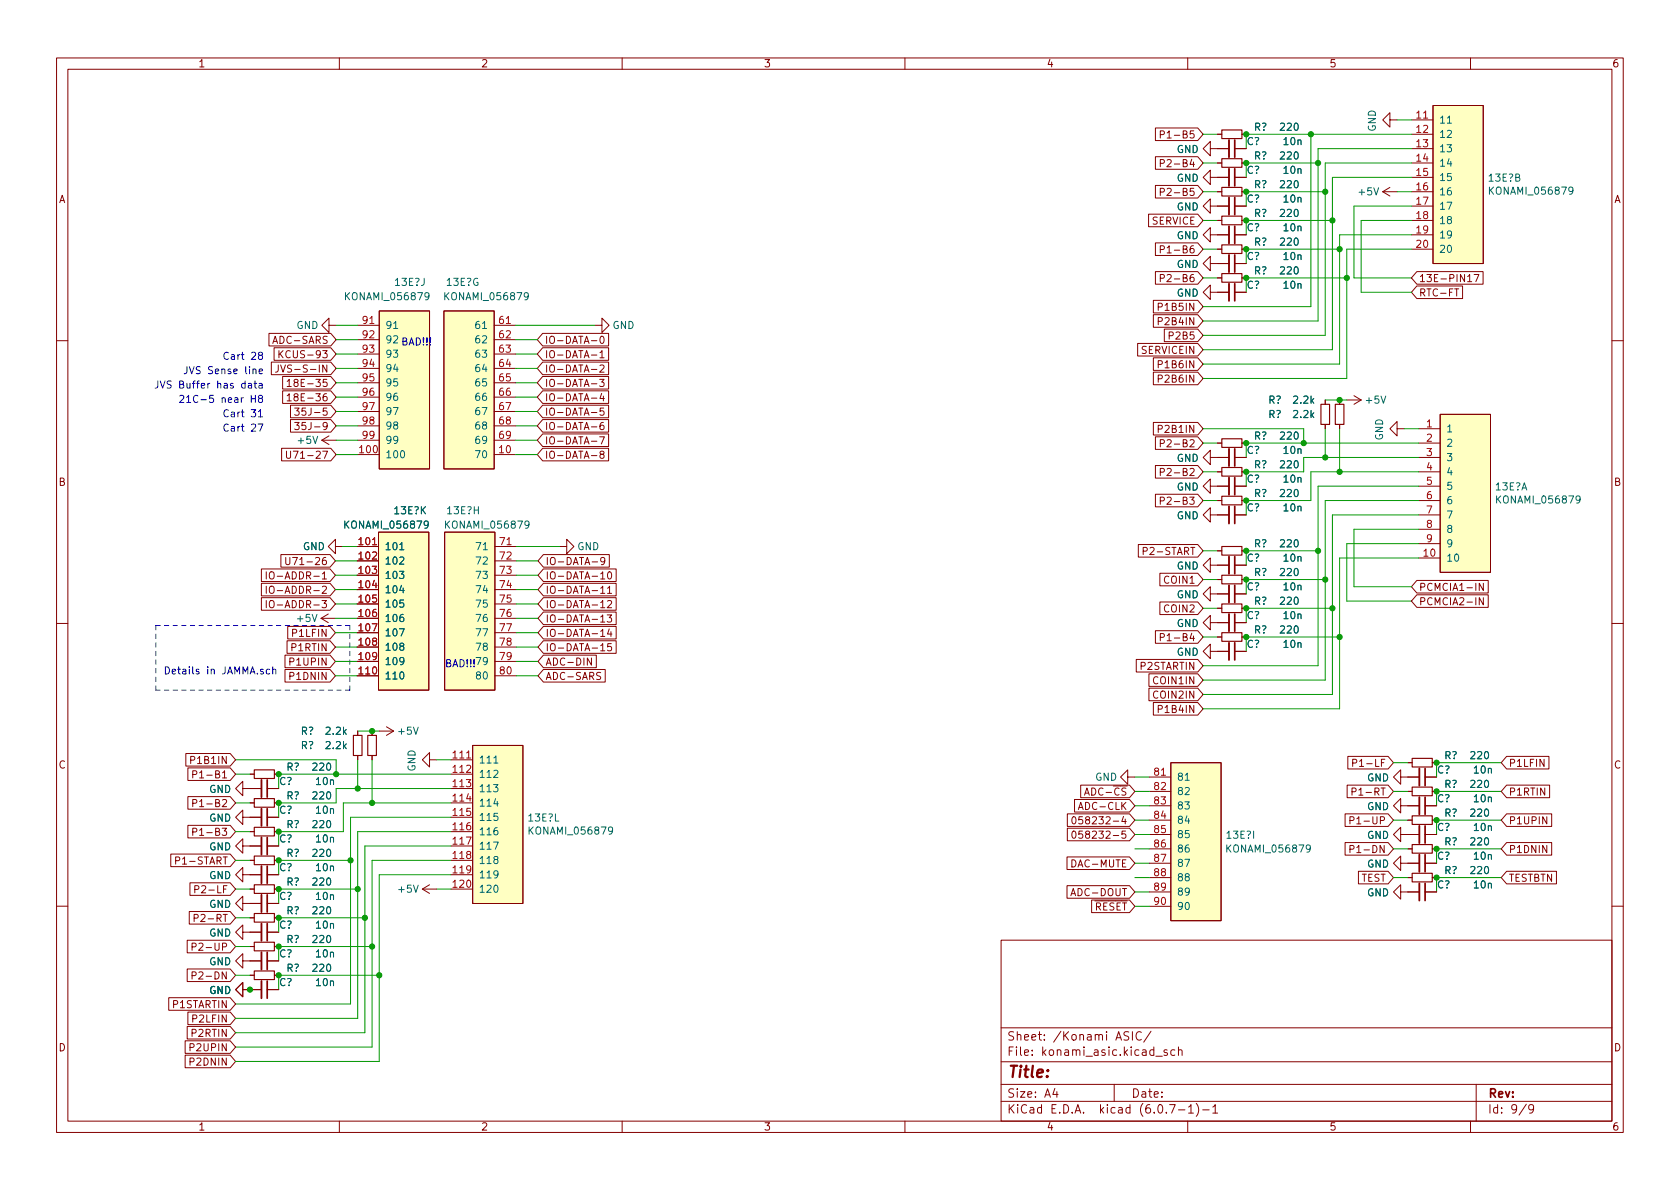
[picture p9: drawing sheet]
<svg xmlns="http://www.w3.org/2000/svg" width="297mm" height="210mm" viewBox="0 0 297 210" stroke-linecap="round" stroke-linejoin="round" font-family="sans-serif">
<g fill="none" stroke="#840000" stroke-width=".18">
<path d="M10 10.2h277v190.1h-277zM12 12.2h273v186.1h-273zM60 10.2v2M110 10.2v2M160 10.2v2M210 10.2v2M253.4 18.7h8.9v27.9h-8.9zM260 10.2v2M203.1 37.9h8.7l.9 1.1-.9 1.1h-8.7zM204.3 22.6h7.5l.9 1.1-.9 1.2h-7.5zM204.3 27.7h7.5l.9 1.1-.9 1.1h-7.5zM204.3 32.8h7.5l.9 1.1-.9 1.1h-7.5z"/>
<path d="M205.1 23.8l.7-.1 .1-.1-.1-.3-.7-.2v1.3M205.1 28.9l.7-.1 .1-.2-.1-.3-.7-.1v1.3M205.1 34l.7-.1 .1-.2-.1-.3-.7-.1v1.3M214 31.4v-1.3l-1.3 1.3 1.3 1.2v-1.2h3.3M214 26.3v-1.3l-1.3 1.3 1.3 1.3v-1.3h3.3M214 36.4v-1.2l-1.3 1.2 1.3 1.3v-1.3h3.3M215.3 39h.7M215.3 33.9h.7M215.3 28.8h.7M215.3 23.7h.7M218.3 36.4h2M218.3 31.4h2"/>
<path d="M218.3 26.3h2M219.6 39h.7M219.6 33.9h.7M219.6 28.8h.7M219.6 23.7h.7M244.5 33.9h2.5M244.5 33.9l1.2 .8M245.7 21.2v-1.3l-1.2 1.3 1.2 1.3v-1.3h1.3M245.7 33.1l-1.2 .8M249.6 39h3.8M249.6 33.9h3.8M249.6 36.4h3.8"/>
<path d="M249.6 28.8h3.8M249.6 31.4h3.8M249.6 23.7h3.8M249.6 26.3h3.8M249.6 21.2h3.8M47.6 59h10.9l.9 1.1-.9 1.1h-10.9zM58.2 57.5v-1.2l-1.3 1.2 1.3 1.3v-1.3h1.2M63.2 57.5h3.9M67.1 55h8.8v27.9h-8.8zM78.5 55h8.9v27.9h-8.9zM87.4 57.5h3.8M95.9 59h11.7v2.2h-11.7l-.9-1.1z"/>
<path d="M105.2 57.5h1.2v-1.2l1.3 1.2-1.3 1.3v-1.3M106.2 59.6l.2-.1a.68 .68 0 0 1 .4 .6 .68 .68 0 0 1-.4 .6l-.2-.1-.1-.4zM203.9 53.1h7.9l.9 1.1-.9 1.1h-7.9zM203.9 55.7h7.9l.9 1.1-.9 1.1h-7.9zM204.3 43h7.5l.9 1.1-.9 1.1h-7.5zM204.3 48h7.5l.9 1.1-.9 1.2h-7.5zM204.8 54.3l.6-.1 .1-.2v-.3l-.7-.1v1.3M204.8 56.8h.6l.1-.2v-.3l-.7-.1v1.2M205.1 44.1h.7l.1-.2-.1-.3-.7-.1v1.2M205.1 49.2l.7-.1 .1-.1-.1-.3-.7-.2v1.3M205.9 58.2h5.9l.9 1.1-.9 1.1h-5.9zM214 51.7v-1.3l-1.3 1.3 1.3 1.3v-1.3h3.3"/>
<path d="M214 46.6v-1.3l-1.3 1.3 1.3 1.3v-1.3h3.3M214 41.5v-1.2l-1.3 1.2 1.3 1.3v-1.3h3.3M215.3 49.1h.7M215.3 44.1h.7M218.3 51.7h2M218.3 46.6h2M218.3 41.5h2M219.6 49.1h.7M219.6 44.1h.7M249.6 44.1h3.8M249.6 41.5h3.8M250.5 48h11.7v2.3h-11.7l-.9-1.2z"/>
<path d="M250.5 50.6h8.1v2.2h-8.1l-.9-1.1zM257.2 51.1h.7M259.5 49.8h.7M260.6 48.5h.9l-.6 1.3M10 60.2h2M48 64h10.5l.9 1.1-.9 1.2h-10.5zM48.2 60.7l.5-1.2 .4 1.2M48.5 61.5h10l.9 1.1-.9 1.1h-10zM49.2 64.5v.9a.41 .41 0 0 1-.5 .4M49.3 62v1.3M49.5 62.5l.5 .8M49.6 64.5l.4 1.3 .5-1.3"/>
<path d="M49.8 79.3h8.7l.9 1.1-.9 1.1h-8.7zM50 69.1h8.5l.9 1.1-.9 1.1h-8.5zM50 66.6h8.5l.9 1.1-.9 1.1h-8.5zM50 62l-.7 .7M50.7 79.8v1l.2 .3 .4-.1 .1-.2v-1M50.8 70l.3-.4v1.3M50.8 67.4l.3-.3v1.3M50.8 70.9h.7M50.8 68.4h.7M51.4 71.7h7.1l.9 1.1-.9 1.1h-7.1zM51.4 74.2h7.1l.9 1.1-.9 1.1h-7.1zM51.9 79.8h.8l-.5 1.3"/>
<path d="M52.1 72.2h.8l-.4 .4 .3 .2v.5l-.2 .1-.5-.1M52.1 74.7h.8l-.4 .5 .3 .1v.5l-.2 .2-.5-.2M52.2 70.2l-.2-.3v-.2l.2-.1 .4 .1 .1 .2-.1 .1-.5 .2-.1 .2v.4l.2 .1 .4-.1 .1-.2-.1-.3-.1-.1M52.2 67.6l-.2-.2v-.2l.2-.1h.4l.1 .2-.1 .2-.5 .2-.1 .2v.3l.2 .2 .4-.1 .1-.2-.1-.4-.1-.1M56.9 77.8h2.5M56.9 77.8l1.3 .8M58.2 77.1l-1.3 .7M63.2 77.8h3.9M63.2 60.1h3.9M63.2 62.6h3.9M63.2 65.1h3.9M63.2 67.7h3.9"/>
<path d="M63.2 70.2h3.9M63.2 72.8h3.9M63.2 75.3h3.9M87.4 77.8h3.8M87.4 60.1h3.8M87.4 62.6h3.8M87.4 65.1h3.8M87.4 67.7h3.8M87.4 70.2h3.8M87.4 72.8h3.8M87.4 75.3h3.8M95.9 66.6h11.7v2.2h-11.7l-.9-1.1z"/>
<path d="M95.9 64h11.7v2.3h-11.7l-.9-1.2zM95.9 61.5h11.7v2.2h-11.7l-.9-1.1zM95.9 71.7h11.7v2.2h-11.7l-.9-1.1zM95.9 74.2h11.7v2.2h-11.7l-.9-1.1zM95.9 76.7h11.7v2.3h-11.7l-.9-1.2zM95.9 69.1h11.7v2.2h-11.7l-.9-1.1zM95.9 79.3h11.7v2.2h-11.7l-.9-1.1zM104.6 62.8h.9M106 67.1h.8l-.4 .5 .3 .1v.5l-.1 .2-.6-.2M106 77.2h.9l-.6 1.3M106.1 64.7l.5-.2 .2 .4-.8 .9h.8M106.1 62.4l.3-.4v1.3"/>
<path d="M106.1 63.3h.7M106.4 69.6l-.3 .9h.8M106.7 74.7l-.4 .1a.86 .86 0 0 0 0 1.2l.4-.2 .1-.4-.2-.2h-.3l-.2 .2M106.7 70v.9M106.7 72.2h-.6v.6l.2-.2 .4 .1 .1 .2-.1 .4-.1 .1-.5-.1M201.1 60.7h10.7l.9 1.1-.9 1.2h-10.7zM203.9 74.7h7.9l.9 1.1-.9 1.1h-7.9zM203.9 63.3h7.9l.9 1.1-.9 1.1h-7.9zM203.9 65.8h7.9l.9 1.1-.9 1.1h-7.9zM204.3 77.2h7.5l.9 1.2-.9 1.1h-7.5zM204.8 75.9l.6-.1 .1-.2v-.3l-.7-.1v1.3M204.8 64.4h.6l.1-.2v-.3l-.7-.1v1.2"/>
<path d="M204.8 67l.6-.1 .1-.2v-.3l-.7-.1v1.3M205.1 78.4h.7l.1-.2-.1-.3-.7-.2v1.3M215.3 78.4h.7M219.6 78.4h.7M234.3 70.7v.8M234.3 75.1v.7M236.9 70.7v.8M236.9 75.1v.7M238.1 70.7h2.6M239.4 70l1.3 .7M240.7 70.7l-1.3 .8M247 75.8v-1.3l-1.3 1.3 1.3 1.3v-1.3h1.3"/>
<path d="M250.8 78.4h3.8M250.8 75.8h3.8M254.6 73.3h8.9v27.9h-8.9zM285 60.2h2M49.7 98.1h8.7l.9 1.1-.9 1.1h-8.7zM50.5 98.6v1l.3 .2h.3l.1-.2v-1M51.7 98.6h.9l-.6 1.2M59.3 96.6v1.3l-1.3-1.3 1.3-1.2v1.2h1.3M63.1 96.6h3.8M63.1 99.2h3.8M63.2 80.4h3.9M66.9 94.1h8.9v27.9h-8.9z"/>
<path d="M78.6 94.1h8.9v27.9h-8.9zM87.4 80.4h3.8M87.5 96.6h3.8M87.5 99.2h3.8M96.1 98.1h11.6v2.2h-11.6l-1-1.1zM98.9 96.6h1.3v-1.2l1.3 1.2-1.3 1.3v-1.3M106.3 80.3l-.2-.2v-.2l.2-.1h.4l.1 .2-.1 .2-.5 .2-.1 .2v.3l.2 .2h.3l.2-.3-.1-.4-.1-.1M106.9 99.1l-.2 .3h-.3l-.2-.3 .1-.5h.4l.2 .1a.84 .84 0 0 1-.3 1.1h-.3M201.3 96.3h10.5l.9 1.1-.9 1.1h-10.5zM202.1 97.5l.6-.1 .2-.2-.1-.3-.7-.1v1.3M204.3 82.3h7.5l.9 1.1-.9 1.1h-7.5zM204.3 87.4h7.5l.9 1.1-.9 1.1h-7.5z"/>
<path d="M205.1 83.5l.7-.1 .1-.1-.1-.4-.7-.1v1.3M205.1 88.6l.7-.1 .1-.2-.1-.3-.7-.1v1.3M214 80.9v-1.3l-1.3 1.3 1.3 1.3v-1.3h3.3M214 86v-1.3l-1.3 1.3 1.3 1.2v-1.2h3.3M214 99.9v-1.2l-1.3 1.2 1.3 1.3v-1.3h3.3M214 91.1v-1.3l-1.3 1.3 1.3 1.2v-1.2h3.3M215.3 83.4h.7M215.3 88.5h.7M215.3 97.4h.7M218.3 80.9h2M218.3 99.9h2M218.3 86h2"/>
<path d="M218.3 91.1h2M219.6 83.4h.7M219.6 88.5h.7M219.6 97.4h.7M250.8 80.9h3.8M250.8 98.7h3.8M250.8 83.4h3.8M250.8 86h3.8M250.8 88.5h3.8M250.8 91.1h3.8M250.8 93.6h3.8M250.8 96.1h3.8"/>
<path d="M10 110.2h2M46.2 100.6h12.2l.9 1.1-.9 1.1h-12.2zM46.2 103.1h12.2l.9 1.2-.9 1.1h-12.2zM46.2 105.7h12.2l.9 1.1-.9 1.1h-12.2zM47.1 101.1v1.3M47.1 103.7v1.2M47.1 106.2v1.3M47.8 101.2l.1-.1a.43 .43 0 0 1 .6 .4v.5a.42 .42 0 0 1-.5 .4 .42 .42 0 0 1-.4-.4v-.5zM47.8 103.7h.1a.43 .43 0 0 1 .6 .4v.4a.42 .42 0 0 1-.5 .4 .42 .42 0 0 1-.4-.4v-.4zM47.8 106.3l.1-.1a.43 .43 0 0 1 .6 .4v.4a.42 .42 0 0 1-.5 .5 .42 .42 0 0 1-.4-.5v-.4zM50.4 118.4h8l.9 1.1-.9 1.1h-8zM50.4 115.8h8l.9 1.2-.9 1.1h-8z"/>
<path d="M50.8 113.3h7.6l.9 1.1-.9 1.1h-7.6zM50.9 110.8h7.5l.9 1.1-.9 1.1h-7.5zM56.8 109.3h2.5M56.8 109.3l1.2 .8M58 108.6l-1.2 .7M63.1 109.3h3.8M63.1 101.7h3.8M63.1 104.3h3.8M63.1 106.8h3.8M63.1 111.9h3.8M63.1 114.4h3.8M63.1 117h3.8"/>
<path d="M63.1 119.5h3.8M87.5 109.3h3.8M87.5 101.7h3.8M87.5 104.3h3.8M87.5 106.8h3.8M87.5 111.9h3.8M87.5 114.4h3.8M87.5 117h3.8M87.5 119.5h3.8M96.1 113.3h12.8v2.2h-12.8l-1-1.1zM96.1 110.8h12.8v2.2h-12.8l-1-1.1zM96.1 115.8h9.3v2.3h-9.3l-1-1.1z"/>
<path d="M96.1 118.4h10.9v2.2h-10.9l-1-1.1zM96.1 108.2h12.8v2.3h-12.8l-1-1.2zM96.1 100.6h12.8v2.2h-12.8l-1-1.1zM96.1 103.1h12.8v2.3h-12.8l-1-1.1zM96.1 105.7h12.8v2.2h-12.8l-1-1.1zM104.6 116.4v1.2l-.8-1.2v1.2M106.2 119l-.5-.1-.2 .1v.4l.6 .2 .1 .3-.2 .3-.5-.1M106.2 104l.4-.3v1.2M106.2 115.1h.7M106.2 112.5h.7M106.2 110h.7M106.2 102.4h.7"/>
<path d="M106.2 104.9h.7M106.2 107.5h.7M107.4 108.7h.7l-.4 .5 .4 .1v.6l-.2 .1-.5-.1M107.4 104l.4-.3v1.2M107.4 106.3l.5-.1 .2 .4-.7 .9h.7M107.4 104.9h.7M107.6 101.2l.1-.1a.68 .68 0 0 1 .5 .7 .68 .68 0 0 1-.5 .6 .84 .84 0 0 1-.1-1.2zM107.7 111.2l-.3 .9h.8M108 111.7v.8M108.1 113.8h-.6l-.1 .6 .2-.1 .4 .1 .1 .1v.5l-.2 .1-.5-.1M200.9 116.6h10.9l.9 1.1-.9 1.1h-10.9zM203.1 119.2h8.7l.9 1.1-.9 1.1h-8.7z"/>
<path d="M204.3 111.5h7.5l.9 1.1-.9 1.2h-7.5zM205.1 101.4h6.7l.9 1.1-.9 1.1h-6.7zM205.1 106.5h6.7l.9 1.1-.9 1.1h-6.7zM205.1 112.7l.7-.1 .1-.1-.1-.3-.7-.2v1.3M214 105v-1.2l-1.3 1.2 1.3 1.3v-1.3h3.3M214 110.1v-1.3l-1.3 1.3 1.3 1.3v-1.3h3.3M214 115.2v-1.3l-1.3 1.3 1.3 1.3v-1.3h3.3M215.3 107.6h.7M215.3 112.6h.7M215.3 102.5h.7M218.3 110.1h2M218.3 115.2h2"/>
<path d="M218.3 105h2M219.6 107.6h.7M219.6 112.6h.7M219.6 102.5h.7M250.5 102.6h12.6v2.3h-12.6l-.9-1.1zM250.5 105.2h12.6v2.2h-12.6l-.9-1.1zM262.3 103.1v1.3l-.8-1.3v1.3M262.3 105.7v1.3l-.8-1.3v1.3M285 110.2h2M32.9 133.2h7.8l1 1.2-1 1.1h-7.8zM33.2 135.8h7.5l1 1.1-1 1.1h-7.5zM33.7 134.4h.6l.1-.2v-.3l-.7-.1v1.2"/>
<path d="M34.1 137l.6-.1 .1-.2-.1-.3-.6-.1v1.3M42.9 139.4v-1.2l-1.2 1.2 1.2 1.3v-1.3h3.3M44.2 136.9h.8M47.2 139.4h2.1M48.5 136.9h.8M63.2 129.3v.7M63.2 133.6v.8M65.8 129.3v.7M65.8 133.6v.8M67.1 129.3h2.5M68.3 128.5l1.3 .8M69.6 129.3l-1.3 .7"/>
<path d="M75.9 134.4v-1.3l-1.2 1.3 1.2 1.2v-1.2h1.3M79.8 134.4h3.8M79.8 136.9h3.8M79.8 139.4h3.8M83.6 131.8h8.9v28h-8.9zM191.1 138.8h8.6l1 1.1-1 1.2h-8.6zM199.4 137.4v-1.3l-1.3 1.3 1.3 1.3v-1.3h1.3M203.1 121.7h8.7l.9 1.1-.9 1.1h-8.7zM203.2 137.4h3.8M203.2 139.9h3.8M203.9 124.2h7.9l.9 1.1-.9 1.2h-7.9zM204.8 125.4l.6-.1 .1-.1v-.3l-.7-.2v1.3"/>
<path d="M207 134.9h8.9v27.9h-8.9zM238.2 138.8h7.2l1 1.1-1 1.2h-7.2zM238.3 133.8h7.1l1 1.1-1 1.1h-7.1zM239.2 134.9h.6l.1-.2-.1-.3-.6-.1v1.2M247.6 137.4v-1.3l-1.2 1.3 1.2 1.3v-1.3h3.4M248.9 139.9h.8M248.9 134.9h.8M252 137.4h2M253.2 139.9h.8M253.2 134.9h.8M266.4 133.8h7.5v2.2h-7.5l-1-1.1zM266.4 138.8h7.6v2.3h-7.6l-1-1.2z"/>
<path d="M30.2 151h10.5l1 1.1-1 1.2h-10.5zM31.1 152.2l.6-.1 .1-.1-.1-.3-.6-.2v1.3M33.2 145.9h7.5l1 1.2-1 1.1h-7.5zM33.2 140.9h7.5l1 1.1-1 1.1h-7.5zM33.6 156.1h7.1l1 1.1-1 1.1h-7.1zM34.1 147.1h.6l.1-.2-.1-.3-.6-.1v1.2M34.1 142h.6l.1-.2-.1-.3-.6-.1v1.2M34.4 157.3l.6-.1 .2-.2-.1-.3-.7-.1v1.3M42.9 149.6v-1.3l-1.2 1.3 1.2 1.3v-1.3h3.3M42.9 144.5v-1.2l-1.2 1.2 1.2 1.3v-1.3h3.3M42.9 154.7v-1.3l-1.2 1.3 1.2 1.3v-1.3h3.3M42.9 159.8v-1.3l-1.2 1.3 1.2 1.2v-1.2h3.3"/>
<path d="M44.2 142h.8M44.2 147.1h.8M44.2 152.1h.8M44.2 157.2h.8M47.2 144.5h2.1M47.2 149.6h2.1M47.2 154.7h2.1M47.2 159.8h2.1M48.5 142h.8M48.5 147.1h.8M48.5 152.1h.8M48.5 157.2h.8"/>
<path d="M74.7 157.2h2.5M74.7 157.2l1.2 .8M75.9 156.5l-1.2 .7M79.8 142h3.8M79.8 144.5h3.8M79.8 147.1h3.8M79.8 149.6h3.8M79.8 152.1h3.8M79.8 154.7h3.8M79.8 157.2h3.8M188.7 156.6h11l1 1.1-1 1.1h-11zM188.7 151.5h11l1 1.1-1 1.2h-11z"/>
<path d="M188.7 143.9h11l1 1.1-1 1.1h-11zM188.7 146.5h11l1 1.1-1 1.1h-11zM189.3 158.4l.5-1.3 .4 1.3M189.7 144.5l.1-.1a.68 .68 0 0 1 .5 .7 .68 .68 0 0 1-.5 .6 .84 .84 0 0 1-.1-1.2zM189.7 147h.1a.68 .68 0 0 1 .5 .6 .68 .68 0 0 1-.5 .6 .84 .84 0 0 1-.1-1.2zM190 141.4h9.7l1 1.1-1 1.1h-9.7zM190.7 143.2l.4-1.3 .4 1.3M191.4 144.4h-.6l-.1 .6 .2-.1 .4 .1 .2 .1-.1 .5-.2 .1-.5-.1M191.4 147h-.6l-.1 .6 .2-.2 .4 .1 .2 .2-.1 .4-.2 .1-.5-.1M193 159.2h6.7l1 1.1-1 1.1h-6.7zM203.2 142.5h3.8M203.2 145h3.8"/>
<path d="M203.2 147.6h3.8M203.2 150.1h3.8M203.2 152.6h3.8M203.2 155.2h3.8M203.2 157.7h3.8M237.8 143.9h7.6l1 1.1-1 1.1h-7.6zM237.8 149h7.6l1 1.1-1 1.1h-7.6zM238.7 145.1l.6-.1 .1-.2-.1-.3-.6-.1v1.3M238.7 150.2l.6-.1 .1-.2-.1-.3-.6-.1v1.3M239 140l.7-.1 .1-.1-.1-.3-.7-.2v1.3M240.2 154.1h5.2l1 1.1-1 1.1h-5.2zM247.6 147.6v-1.3l-1.2 1.3 1.2 1.2v-1.2h3.4"/>
<path d="M247.6 142.5v-1.3l-1.2 1.3 1.2 1.3v-1.3h3.4M247.6 157.7v-1.2l-1.2 1.2 1.2 1.3v-1.3h3.4M247.6 152.6v-1.2l-1.2 1.2 1.2 1.3v-1.3h3.4M248.9 145h.8M248.9 150.1h.8M248.9 155.2h.8M252 142.5h2M252 147.6h2M252 152.6h2M252 157.7h2M253.2 145h.8M253.2 150.1h.8"/>
<path d="M253.2 155.2h.8M266.4 149h8v2.2h-8l-1-1.1zM266.4 143.9h8v2.2h-8l-1-1.1zM266.4 154.1h8.8v2.2h-8.8l-1-1.1zM10 160.2h2M29.8 176.4h10.9l1 1.1-1 1.2h-10.9zM33.1 171.3h7.6l1 1.2-1 1.1h-7.6zM33.1 166.3h7.6l1 1.1-1 1.1h-7.6zM33.2 179h7.5l1 1.1-1 1.1h-7.5zM33.5 161.2h7.2l1 1.1-1 1.1h-7.2zM34 172.5h.6l.1-.2-.1-.3-.6-.1v1.2M34 167.4h.6l.1-.2-.1-.3-.6-.1v1.2"/>
<path d="M34.3 162.4l.6-.1 .1-.2v-.3l-.7-.1v1.3M42.9 169.9v-1.2l-1.2 1.2 1.2 1.3v-1.3h3.3M42.9 175v-1.3l-1.2 1.3 1.2 1.3v-1.3h3.3M42.9 164.8v-1.2l-1.2 1.2 1.2 1.3v-1.3h3.3M44.2 162.3h.8M44.2 167.4h.8M44.2 172.5h.8M47.2 164.8h2.1M47.2 169.9h2.1M47.2 175h2.1M48.5 162.3h.8M48.5 167.4h.8"/>
<path d="M48.5 172.5h.8M177 166.3h108v32h-108zM203.2 160.3h3.8M285 160.2h2M32.7 186.6h8l1 1.1-1 1.1h-8zM32.7 184h8l1 1.2-1 1.1h-8zM33.1 181.5h7.6l1 1.1-1 1.1h-7.6zM60 198.3v2M110 198.3v2M160 198.3v2M177 194.8h108M177 191.8h108"/>
<path d="M177 187.8h108M177 181.8h108M186.5 192.5l-.4 1h1M186.9 193v1M197 191.8v3M199.6 182.5l-.6-.1-.2 .2v.4l.6 .3 .2 .3-.3 .3h-.6M200.2 182.4v1.5M201.8 182.6a.6 .6 0 0 0-.8 0 .6 .6 0 0 0-.1 .7 .56 .56 0 0 0 .3 .6 .56 .56 0 0 0 .6-.1M203.5 182.4l-1.3 1.9M204.4 186.8h1.1M206.4 185.7l-.4-.1-.2 .2 .1 .3 .5 .1v.4h-.6M206.8 195.3h1l-.7 1.5"/>
<path d="M207.7 185.7l-.4-.1-.3 .3v.4l.1 .3h.6M208.4 185.8l.2-.2 .3 .1 .1 .9M208.4 196.3h1.1M208.4 185.1v1.5M210 198.3v2M210.1 195.8l.5-.5v1.5M210.1 196.8h.9M211.5 195.1a1.72 1.72 0 0 1 0 2.3M212.6 196.3h1.2M214.4 195.8l.5-.5v1.5M214.4 196.8h.9M260 198.3v2"/>
<path d="M261 191.8v6.5M269.9 195.3l-1.3 1.9M271.2 196l-.3 .3h-.3l-.3-.3 .1-.6 .5-.1 .2 .2a.99 .99 0 0 1-.4 1.3h-.3"/>
</g>
<g fill="none" stroke="#840000" stroke-width=".33">
<path d="M217.3 24.8v3M217.3 29.8v3.1M217.3 34.9v3.1M217.3 40v3M217.3 45.1v3M217.3 50.2v3M217.3 79.4v3M217.3 84.4v3.1M217.3 89.5v3.1M217.3 98.4v3.1M217.3 103.5v3M217.3 108.6v3"/>
<path d="M217.3 113.7v3M46.2 137.9v3.1M251 135.9v3M46.2 143v3M46.2 148.1v3M46.2 153.2v3M46.2 158.2v3.1M251 141v3M251 146v3.1M251 151.1v3.1M251 156.2v3.1M46.2 163.3v3.1"/>
<path d="M46.2 168.4v3M46.2 173.5v3"/>
</g>
<g fill="none" stroke="#840000" stroke-width=".3">
<path d="M218.3 24.8v3M218.3 29.8v3.1M218.3 34.9v3.1M218.3 40v3M218.3 45.1v3M218.3 50.2v3M218.3 79.4v3M218.3 84.4v3.1M218.3 89.5v3.1M218.3 98.4v3.1M218.3 103.5v3M218.3 108.6v3"/>
<path d="M218.3 113.7v3M47.2 137.9v3.1M252 135.9v3M47.2 143v3M47.2 148.1v3M47.2 153.2v3M47.2 158.2v3.1M252 141v3M252 146v3.1M252 151.1v3.1M252 156.2v3.1M47.2 163.3v3.1"/>
<path d="M47.2 168.4v3M47.2 173.5v3"/>
</g>
<g fill="none" stroke="#840000" stroke-width=".2">
<path d="M216 38.2h3.6v1.5h-3.6zM216 33.1h3.6v1.6h-3.6zM216 28.1h3.6v1.5h-3.6zM216 23h3.6v1.5h-3.6zM216 48.4h3.6v1.5h-3.6zM216 43.3h3.6v1.5h-3.6zM216 77.6h3.6v1.5h-3.6zM233.6 71.5h1.5v3.6h-1.5zM236.1 71.5h1.5v3.6h-1.5zM216 87.8h3.6v1.5h-3.6zM216 96.6h3.6v1.6h-3.6zM216 82.7h3.6v1.5h-3.6z"/>
<path d="M216 106.8h3.6v1.5h-3.6zM216 111.9h3.6v1.5h-3.6zM216 101.7h3.6v1.5h-3.6zM45 136.1h3.5v1.6h-3.5zM62.5 130h1.5v3.6h-1.5zM65 130h1.5v3.6h-1.5zM249.7 134.1h3.5v1.5h-3.5zM249.7 139.2h3.5v1.5h-3.5zM45 146.3h3.5v1.5h-3.5zM45 151.4h3.5v1.5h-3.5zM45 156.5h3.5v1.5h-3.5zM45 141.2h3.5v1.5h-3.5z"/>
<path d="M249.7 154.4h3.5v1.6h-3.5zM249.7 149.3h3.5v1.6h-3.5zM249.7 144.3h3.5v1.5h-3.5zM45 161.5h3.5v1.6h-3.5zM45 166.6h3.5v1.5h-3.5zM45 171.7h3.5v1.5h-3.5z"/>
</g>
<g fill="#ffffc2" stroke="#ffffc2" stroke-width=".18">
<path d="M83.6 131.8h8.9v28h-8.9z"/>
<path d="M207 134.9h8.9v27.9h-8.9z"/>
<path d="M254.6 73.3h8.9v27.9h-8.9z"/>
<path d="M67.1 55h8.8v27.9h-8.8z"/>
<path d="M78.5 55h8.9v27.9h-8.9z"/>
<path d="M253.4 18.7h8.9v27.9h-8.9z"/>
<path d="M66.9 94.1h8.9v27.9h-8.9z"/>
<path d="M78.6 94.1h8.9v27.9h-8.9z"/>
</g>
<g fill="none" stroke="#006464" stroke-width=".18">
<path d="M255.9 21.8h.7M278.1 33.6l-.2 .3h-.3l-.2-.3 .1-.5h.4l.1 .1a.84 .84 0 0 1-.3 1.2h-.2M69.6 58.1h.7M75.8 52.3l-.2 .2h-.4l-.1-.2 .1-.5 .4-.1 .2 .2a.84 .84 0 0 1-.3 1.1h-.3M93.4 52.3l-.2 .2h-.4l-.1-.2 .1-.5 .4-.1 .1 .2a.84 .84 0 0 1-.3 1.1h-.2M70.7 97.2h.7M75.7 92.7l-.2 .2h-.4l-.1-.2 .1-.5 .4-.1 .2 .2a.84 .84 0 0 1-.3 1.1h-.3M93.5 92.7l-.2 .2h-.4l-.1-.2 .1-.5 .4-.1 .2 .2a.84 .84 0 0 1-.3 1.1h-.3M279.4 88.2l-.3 .3h-.2l-.3-.3 .2-.4 .3-.1 .2 .1a.84 .84 0 0 1-.3 1.2h-.2M70.6 111.2h.9l-.6 1.3M71 103.5l-.3 .9h.8M87.3 134.9h.7"/>
<path d="M209.6 138h.7M87.3 148.9h.8l-.5 1.3M87.6 141.2l-.3 .9h.8M108.3 146.8l-.2 .2h-.4l-.1-.2 .1-.5 .4-.1 .1 .2a.84 .84 0 0 1-.3 1.1h-.2M231.7 150l-.3 .2-.3-.1-.2-.1 .2-.5 .3-.1 .2 .1a.84 .84 0 0 1-.3 1.2h-.2"/>
</g>
<g fill="none" stroke="#0000c2" stroke-width=".18">
<path d="M27.9 67.4v.9a.41 .41 0 0 1-.5 .3M28.3 67.4l.5 1.2 .4-1.2M31.8 70l.5-.1 .2 .4-.8 .9h.8M33 70.3l.4-.4v1.3M33 71.2h.7M33.1 64.8v.9a.41 .41 0 0 1-.5 .4M33.5 64.8l.4 1.3 .4-1.3M35 70a.6 .6 0 0 0-.8 .4 .6 .6 0 0 0 .5 .8l.3-.1M40.4 62.4a.6 .6 0 0 0-.9 .4 .6 .6 0 0 0 .6 .8l.3-.2M40.4 72.6a.6 .6 0 0 0-.9 .4 .6 .6 0 0 0 .6 .7l.3-.1M40.4 75.1a.6 .6 0 0 0-.9 .4 .6 .6 0 0 0 .6 .8l.3-.2M45.8 67.8h.5l.1 .8"/>
<path d="M46.4 68.1l-.5 .1-.1 .1 .1 .3h.5M29.2 117.9a.64 .64 0 0 1 .8 .6 .64 .64 0 0 1-.8 .7zM48.2 118.5l.2-.2 .3 .1 .1 .8"/>
</g>
<path d="M27.6 110.6h34.2M27.6 110.6v11.4M27.6 122h34.2M61.8 122v-11.4" fill="none" stroke="#0000c2" stroke-width=".18" stroke-dasharray=".8 .8"/>
<g fill="none" stroke="#009600" stroke-width=".18">
<path d="M212.7 23.7h2.6M212.7 28.8h2.6M212.7 39h2.6M212.7 33.9h2.6M220.3 23.7h29.3M220.3 28.8h12.7M220.3 39h15.3M220.3 33.9h14M231.8 23.7v30.5h-19.1M247 21.2h2.6M247 33.9h2.6M249.6 26.3h-16.6v30.5h-20.3"/>
<path d="M249.6 28.8h-15.3v30.5h-21.6M249.6 31.4h-14v30.4h-22.9M249.6 39h-8.9v12.7h8.9M249.6 36.4h-10.2v12.7h10.2M59.4 57.5h3.8M91.2 57.5h14M212.7 49.1h2.6M212.7 44.1h2.6M220.3 49.1h17.8M220.3 44.1h16.6M249.6 41.5h-12.7v22.9h-24.2M249.6 44.1h-11.5v22.8h-25.4"/>
<path d="M59.4 70.2h3.8M59.4 62.6h3.8M59.4 60.1h3.8M59.4 67.7h3.8M59.4 65.1h3.8M59.4 72.8h3.8M59.4 77.8h3.8M59.4 75.3h3.8M91.2 70.2h3.8M91.2 62.6h3.8M91.2 60.1h3.8M91.2 67.7h3.8"/>
<path d="M91.2 65.1h3.8M91.2 72.8h3.8M91.2 77.8h3.8M91.2 75.3h3.8M212.7 75.8h17.8v2.6M212.7 78.4h2.6M220.3 78.4h30.5M234.3 75.8v5.1M234.3 70.7h3.8M236.9 75.8v7.6M248.3 75.8h2.5M59.3 99.2h3.8"/>
<path d="M59.4 80.4h3.8M60.6 96.6h2.5M91.2 80.4h3.8M91.3 96.6h7.6M91.3 99.2h3.8M212.7 88.5h2.6M212.7 83.4h2.6M212.7 97.4h2.6M220.3 97.4h12.7M250.8 83.4h-19v5.1h-11.5M250.8 88.5h-16.5v31.8h-21.6M250.8 86h-17.8v31.7h-20.3"/>
<path d="M250.8 98.7h-13.9v26.6h-24.2M250.8 91.1h-15.2v31.7h-22.9M250.8 80.9h-20.3v2.5h-10.2M250.8 93.6h-11.4v10.2h10.2M250.8 96.1h-12.7v10.2h11.5M59.3 101.7h3.8M59.3 104.3h3.8M59.3 106.8h3.8M59.3 109.3h3.8M59.3 111.9h3.8M59.3 119.5h3.8M59.3 114.4h3.8"/>
<path d="M59.3 117h3.8M91.3 101.7h3.8M91.3 104.3h3.8M91.3 106.8h3.8M91.3 109.3h3.8M91.3 111.9h3.8M91.3 119.5h3.8M91.3 114.4h3.8M91.3 117h3.8M212.7 112.6h2.6M212.7 102.5h2.6M212.7 107.6h2.6"/>
<path d="M220.3 112.6h16.6M220.3 102.5h14M220.3 107.6h15.3M41.7 136.9h2.5M41.7 134.4h17.7v2.5M49.3 136.9h30.5M63.2 129.3h3.9M63.2 134.4v5M65.8 134.4v7.6M77.2 134.4h2.6M79.8 139.4h-20.4v2.6h-10.1M200.7 139.9h2.5"/>
<path d="M200.7 137.4h2.5M246.4 134.9h2.5M246.4 139.9h2.5M254 134.9h11.4M254 139.9h11.4M41.7 142h2.5M41.7 147.1h2.5M41.7 157.2h2.5M41.7 152.1h2.5M49.3 157.2h13.9M49.3 152.1h12.7M77.2 157.2h2.6"/>
<path d="M79.8 142h-19.1v5.1h-11.4M79.8 144.5h-17.8v33h-20.3M79.8 147.1h-16.6v33h-21.5M79.8 152.1h-14v33.1h-24.1M79.8 149.6h-15.3v33h-22.8M79.8 154.7h-12.7v33h-25.4M200.7 145h2.5M200.7 150.1h2.5M200.7 155.2h2.5M200.7 147.6h2.5M200.7 152.6h2.5M200.7 157.7h2.5"/>
<path d="M200.7 142.5h2.5M246.4 145h2.5M246.4 150.1h2.5M246.4 155.2h2.5M254 145h11.4M254 150.1h11.4M254 155.2h11.4M41.7 162.3h2.5M41.7 172.5h2.5M41.7 167.4h2.5M49.3 162.3h15.2M49.3 172.5h17.8"/>
<path d="M49.3 167.4h16.5M200.7 160.3h2.5"/>
</g>
<g fill="#009600" stroke="#009600" stroke-width=".18">
<circle cx="220.3" cy="107.6" r=".46"/>
<circle cx="220.3" cy="102.5" r=".46"/>
<circle cx="236.9" cy="83.4" r=".46"/>
<circle cx="220.3" cy="78.4" r=".46"/>
<circle cx="220.3" cy="83.4" r=".46"/>
<circle cx="234.3" cy="80.9" r=".46"/>
<circle cx="236.9" cy="112.6" r=".46"/>
<circle cx="233" cy="97.4" r=".46"/>
<circle cx="234.3" cy="102.5" r=".46"/>
<circle cx="235.6" cy="107.6" r=".46"/>
<circle cx="220.3" cy="97.4" r=".46"/>
<circle cx="220.3" cy="88.5" r=".46"/>
<circle cx="220.3" cy="112.6" r=".46"/>
<circle cx="254" cy="145" r=".46"/>
<circle cx="254" cy="150.1" r=".46"/>
<circle cx="254" cy="139.9" r=".46"/>
<circle cx="254" cy="134.9" r=".46"/>
<circle cx="254" cy="155.2" r=".46"/>
<circle cx="59.4" cy="136.9" r=".46"/>
<circle cx="49.3" cy="136.9" r=".46"/>
<circle cx="49.3" cy="142" r=".46"/>
<circle cx="65.8" cy="142" r=".46"/>
<circle cx="63.2" cy="139.4" r=".46"/>
<circle cx="65.8" cy="129.3" r=".46"/>
<circle cx="64.5" cy="162.3" r=".46"/>
<circle cx="63.2" cy="157.2" r=".46"/>
<circle cx="62" cy="152.1" r=".46"/>
<circle cx="65.8" cy="167.4" r=".46"/>
<circle cx="67.1" cy="172.5" r=".46"/>
<circle cx="49.3" cy="147.1" r=".46"/>
<circle cx="49.3" cy="162.3" r=".46"/>
<circle cx="49.3" cy="152.1" r=".46"/>
<circle cx="49.3" cy="157.2" r=".46"/>
<circle cx="49.3" cy="172.5" r=".46"/>
<circle cx="49.3" cy="167.4" r=".46"/>
<circle cx="44.2" cy="175" r=".46"/>
<circle cx="238.1" cy="49.1" r=".46"/>
<circle cx="236.9" cy="44.1" r=".46"/>
<circle cx="220.3" cy="28.8" r=".46"/>
<circle cx="236.9" cy="70.7" r=".46"/>
<circle cx="230.5" cy="78.4" r=".46"/>
<circle cx="234.3" cy="33.9" r=".46"/>
<circle cx="231.8" cy="23.7" r=".46"/>
<circle cx="220.3" cy="23.7" r=".46"/>
<circle cx="220.3" cy="33.9" r=".46"/>
<circle cx="220.3" cy="39" r=".46"/>
<circle cx="220.3" cy="44.1" r=".46"/>
<circle cx="235.6" cy="39" r=".46"/>
<circle cx="220.3" cy="49.1" r=".46"/>
<circle cx="233" cy="28.8" r=".46"/>
</g>
<text font-size="2.8" fill="#840000" x="178" y="190.6">Title:</text>
<g font-size="2.1" fill="#840000">
<text x="178" y="184">Sheet: /Konami ASIC/</text>
<text x="178" y="186.7">File: konami_asic.kicad_sch</text>
<text x="178" y="196.9">KiCad E.D.A. kicad (6.0.7-1)-1</text>
<text x="178" y="194.1">Size: A4</text>
<text x="200" y="194.1">Date:</text>
<text x="263" y="194.1">Rev:</text>
<text x="263" y="196.9">Id: 9/9</text>
</g>
<g font-size="1.8" fill="#840000">
<text x="35" y="11.9">1</text>
<text x="85" y="11.9">2</text>
<text x="135" y="11.9">3</text>
<text x="185" y="11.9">4</text>
<text x="235" y="11.9">5</text>
<text x="285" y="11.9">6</text>
<text x="206.4" y="24.5">P1-B5</text>
<text x="206.4" y="29.5">P2-B4</text>
<text x="10.3" y="35.9">A</text>
<text x="206.4" y="34.6">P2-B5</text>
<text x="285.3" y="35.9">A</text>
<text x="203.7" y="39.7">SERVICE</text>
<text x="206.4" y="44.8">P1-B6</text>
<text x="206.4" y="49.9">P2-B6</text>
<text x="250.8" y="49.9">13E-PIN17</text>
<text x="250.8" y="52.4">RTC-FT</text>
<text x="205.3" y="54.9">P1B5IN</text>
<text x="205.3" y="57.5">P2B4IN</text>
<text x="48.8" y="60.8">ADC-SARS</text>
<text x="50.6" y="63.3">KCUS-93</text>
<text x="50.7" y="65.9">JVS-S-IN</text>
<text x="96.3" y="65.9">IO-DATA-2</text>
<text x="96.3" y="63.3">IO-DATA-1</text>
<text x="96.3" y="60.8">IO-DATA-0</text>
<text x="201.9" y="62.6">SERVICEIN</text>
<text x="205.3" y="65.1">P1B6IN</text>
<text x="207" y="60">P2B5</text>
<text x="52.5" y="71">18E-36</text>
<text x="52.5" y="68.4">18E-35</text>
<text x="96.3" y="68.4">IO-DATA-3</text>
<text x="96.3" y="71">IO-DATA-4</text>
<text x="205.3" y="67.6">P2B6IN</text>
<text x="53.6" y="73.5">35J-5</text>
<text x="53.6" y="76">35J-9</text>
<text x="96.3" y="73.5">IO-DATA-5</text>
<text x="96.3" y="76">IO-DATA-6</text>
<text x="205.3" y="76.5">P2B1IN</text>
<text x="52.4" y="81.1">U71-27</text>
<text x="96.3" y="78.6">IO-DATA-7</text>
<text x="96.3" y="81.1">IO-DATA-8</text>
<text x="206.4" y="79.1">P2-B2</text>
<text x="10.3" y="85.9">B</text>
<text x="206.4" y="84.2">P2-B2</text>
<text x="206.4" y="89.2">P2-B3</text>
<text x="285.3" y="85.9">B</text>
<text x="52.2" y="99.9">U71-26</text>
<text x="96.4" y="99.9">IO-DATA-9</text>
<text x="202.8" y="98.1">P2-START</text>
<text x="48.9" y="102.4">IO-ADDR-1</text>
<text x="48.9" y="105">IO-ADDR-2</text>
<text x="48.9" y="107.5">IO-ADDR-3</text>
<text x="96.4" y="102.4">IO-DATA-10</text>
<text x="96.4" y="105">IO-DATA-11</text>
<text x="96.4" y="107.5">IO-DATA-12</text>
<text x="206" y="103.2">COIN1</text>
<text x="250.8" y="104.5">PCMCIA1-IN</text>
<text x="250.8" y="107">PCMCIA2-IN</text>
<text x="51.9" y="112.6">P1LFIN</text>
<text x="96.4" y="112.6">IO-DATA-14</text>
<text x="96.4" y="110.1">IO-DATA-13</text>
<text x="206" y="108.3">COIN2</text>
<text x="206.4" y="113.4">P1-B4</text>
<text x="51.7" y="117.7">P1UPIN</text>
<text x="51.7" y="115.1">P1RTIN</text>
<text x="96.4" y="115.1">IO-DATA-15</text>
<text x="96.4" y="117.7">ADC-DIN</text>
<text x="201.6" y="118.4">P2STARTIN</text>
<text x="51.6" y="120.2">P1DNIN</text>
<text x="96.4" y="120.2">ADC-SARS</text>
<text x="204.3" y="123.5">COIN2IN</text>
<text x="204.3" y="121">COIN1IN</text>
<text x="205.3" y="126.1">P1B4IN</text>
<text x="10.3" y="135.9">C</text>
<text x="34.2" y="135.1">P1B1IN</text>
<text x="35.4" y="137.6">P1-B1</text>
<text x="240.2" y="135.6">P1-LF</text>
<text x="266.7" y="135.6">P1LFIN</text>
<text x="285.3" y="135.9">C</text>
<text x="35.4" y="142.7">P1-B2</text>
<text x="191.1" y="140.7">ADC-~{CS}</text>
<text x="191.3" y="143.2">ADC-CLK</text>
<text x="240" y="140.7">P1-RT</text>
<text x="266.7" y="140.7">P1RTIN</text>
<text x="35.4" y="147.8">P1-B3</text>
<text x="191.9" y="145.8">058232-4</text>
<text x="191.9" y="148.3">058232-5</text>
<text x="239.9" y="145.8">P1-UP</text>
<text x="266.7" y="145.8">P1UPIN</text>
<text x="31.7" y="152.9">P1-START</text>
<text x="190" y="153.4">DAC-MUTE</text>
<text x="239.8" y="150.8">P1-DN</text>
<text x="240.6" y="155.9">TEST</text>
<text x="266.7" y="150.8">P1DNIN</text>
<text x="266.7" y="155.9">TESTBTN</text>
<text x="35.5" y="157.9">P2-LF</text>
<text x="190" y="158.5">ADC-DOUT</text>
<text x="192.1" y="161">~{RESET}</text>
<text x="35.3" y="163">P2-RT</text>
<text x="35.1" y="173.2">P2-DN</text>
<text x="35.2" y="168.1">P2-UP</text>
<text x="30.6" y="178.3">P1STARTIN</text>
<text x="10.3" y="185.9">D</text>
<text x="34" y="185.9">P2UPIN</text>
<text x="34.1" y="183.3">P2RTIN</text>
<text x="34.3" y="180.8">P2LFIN</text>
<text x="285.3" y="185.9">D</text>
<text x="33.9" y="188.4">P2DNIN</text>
<text x="35" y="199.9">1</text>
<text x="85" y="199.9">2</text>
<text x="135" y="199.9">3</text>
<text x="185" y="199.9">4</text>
<text x="235" y="199.9">5</text>
<text x="285" y="199.9">6</text>
</g>
<g font-size="1.8" fill="#006464">
<text x="221.7" y="23.1">R?</text>
<text x="226.5" y="23.1">220</text>
<text x="243.3" y="23.3" transform="rotate(-90 243.3 23.3)">GND</text>
<text x="254.4" y="21.8">11</text>
<text x="208" y="27">GND</text>
<text x="220.4" y="25.6">C?</text>
<text x="221.7" y="28.2">R?</text>
<text x="226.5" y="28.2">220</text>
<text x="227" y="25.6">10n</text>
<text x="254.4" y="24.4">12</text>
<text x="254.4" y="26.9">13</text>
<text x="254.4" y="29.5">14</text>
<text x="208" y="32.1">GND</text>
<text x="220.4" y="35.8">C?</text>
<text x="220.4" y="30.7">C?</text>
<text x="221.7" y="33.3">R?</text>
<text x="226.5" y="33.3">220</text>
<text x="227" y="35.8">10n</text>
<text x="227" y="30.7">10n</text>
<text x="240.3" y="34.5">+5V</text>
<text x="254.4" y="32">15</text>
<text x="254.4" y="34.5">16</text>
<text x="263.3" y="32.1">13E?B</text>
<text x="263.7" y="34.4">KONAMI_056879</text>
<text x="208" y="37.2">GND</text>
<text x="220.4" y="40.9">C?</text>
<text x="221.7" y="38.3">R?</text>
<text x="226.5" y="38.3">220</text>
<text x="227" y="40.9">10n</text>
<text x="254.4" y="37.1">17</text>
<text x="254.4" y="39.6">18</text>
<text x="208" y="47.4">GND</text>
<text x="208" y="42.3">GND</text>
<text x="220.4" y="46">C?</text>
<text x="221.7" y="43.4">R?</text>
<text x="226.5" y="43.4">220</text>
<text x="227" y="46">10n</text>
<text x="254.4" y="42.2">19</text>
<text x="254.4" y="44.7">20</text>
<text x="61.4" y="53.1">KONAMI_056879</text>
<text x="69.9" y="50.5">13E?J</text>
<text x="79" y="53.1">KONAMI_056879</text>
<text x="79" y="50.5">13E?G</text>
<text x="208" y="52.4">GND</text>
<text x="220.4" y="51">C?</text>
<text x="221.7" y="48.5">R?</text>
<text x="226.5" y="48.5">220</text>
<text x="227" y="51">10n</text>
<text x="52.4" y="58.2">GND</text>
<text x="68.1" y="58.2">91</text>
<text x="84.4" y="58.2">61</text>
<text x="108.3" y="58.2">GND</text>
<text x="68.1" y="63.2">93</text>
<text x="68.1" y="65.8">94</text>
<text x="84.4" y="60.7">62</text>
<text x="84.4" y="63.2">63</text>
<text x="84.4" y="65.8">64</text>
<text x="68.1" y="68.3">95</text>
<text x="68.1" y="70.9">96</text>
<text x="84.4" y="68.3">65</text>
<text x="84.4" y="70.9">66</text>
<text x="224.2" y="71.4">R?</text>
<text x="228.8" y="71.4">2.2k</text>
<text x="241.6" y="71.4">+5V</text>
<text x="68.1" y="73.4">97</text>
<text x="68.1" y="75.9">98</text>
<text x="84.4" y="73.4">67</text>
<text x="84.4" y="75.9">68</text>
<text x="221.7" y="77.7">R?</text>
<text x="224.2" y="73.9">R?</text>
<text x="226.5" y="77.7">220</text>
<text x="228.8" y="73.9">2.2k</text>
<text x="244.5" y="77.9" transform="rotate(-90 244.5 77.9)">GND</text>
<text x="255.7" y="76.4">1</text>
<text x="52.8" y="78.5">+5V</text>
<text x="68.1" y="81">100</text>
<text x="68.1" y="78.5">99</text>
<text x="84.4" y="81">70</text>
<text x="84.4" y="78.5">69</text>
<text x="208" y="81.7">GND</text>
<text x="220.4" y="80.3">C?</text>
<text x="221.7" y="82.8">R?</text>
<text x="226.5" y="82.8">220</text>
<text x="227" y="80.3">10n</text>
<text x="255.7" y="79">2</text>
<text x="255.7" y="81.5">3</text>
<text x="208" y="86.7">GND</text>
<text x="220.4" y="85.3">C?</text>
<text x="221.7" y="87.9">R?</text>
<text x="226.5" y="87.9">220</text>
<text x="227" y="85.3">10n</text>
<text x="255.7" y="84.1">4</text>
<text x="255.7" y="86.6">5</text>
<text x="255.7" y="89.1">6</text>
<text x="264.4" y="86.7">13E?A</text>
<text x="264.9" y="89">KONAMI_056879</text>
<text x="61.3" y="93.5">KONAMI_056879</text>
<text x="69.8" y="90.9">13E?K</text>
<text x="79.1" y="93.5">KONAMI_056879</text>
<text x="79.1" y="90.9">13E?H</text>
<text x="208" y="91.8">GND</text>
<text x="220.4" y="90.4">C?</text>
<text x="227" y="90.4">10n</text>
<text x="255.7" y="91.7">7</text>
<text x="255.7" y="94.2">8</text>
<text x="53.5" y="97.3">GND</text>
<text x="67.9" y="97.3">101</text>
<text x="67.9" y="99.8">102</text>
<text x="84.5" y="97.3">71</text>
<text x="84.5" y="99.8">72</text>
<text x="102" y="97.3">GND</text>
<text x="208" y="100.7">GND</text>
<text x="220.4" y="99.3">C?</text>
<text x="221.7" y="101.8">R?</text>
<text x="221.7" y="96.8">R?</text>
<text x="226.5" y="101.8">220</text>
<text x="226.5" y="96.8">220</text>
<text x="227" y="99.3">10n</text>
<text x="255.7" y="99.3">10</text>
<text x="255.7" y="96.8">9</text>
<text x="67.9" y="102.4">103</text>
<text x="67.9" y="104.9">104</text>
<text x="67.9" y="107.4">105</text>
<text x="84.5" y="102.4">73</text>
<text x="84.5" y="104.9">74</text>
<text x="84.5" y="107.4">75</text>
<text x="208" y="105.8">GND</text>
<text x="220.4" y="104.4">C?</text>
<text x="221.7" y="106.9">R?</text>
<text x="226.5" y="106.9">220</text>
<text x="227" y="104.4">10n</text>
<text x="52.6" y="110">+5V</text>
<text x="67.9" y="110">106</text>
<text x="67.9" y="112.5">107</text>
<text x="84.5" y="110">76</text>
<text x="84.5" y="112.5">77</text>
<text x="208" y="110.9">GND</text>
<text x="220.4" y="109.5">C?</text>
<text x="221.7" y="112">R?</text>
<text x="226.5" y="112">220</text>
<text x="227" y="109.5">10n</text>
<text x="67.9" y="115.1">108</text>
<text x="67.9" y="117.6">109</text>
<text x="84.5" y="115.1">78</text>
<text x="208" y="115.9">GND</text>
<text x="220.4" y="114.5">C?</text>
<text x="227" y="114.5">10n</text>
<text x="67.9" y="120.1">110</text>
<text x="84.5" y="120.1">80</text>
<text x="53.2" y="129.9">R?</text>
<text x="57.7" y="129.9">2.2k</text>
<text x="70.5" y="129.9">+5V</text>
<text x="50.6" y="136.3">R?</text>
<text x="53.2" y="132.5">R?</text>
<text x="55.4" y="136.3">220</text>
<text x="57.7" y="132.5">2.2k</text>
<text x="73.5" y="136.5" transform="rotate(-90 73.5 136.5)">GND</text>
<text x="84.6" y="135">111</text>
<text x="84.6" y="137.5">112</text>
<text x="254.1" y="136.8">C?</text>
<text x="255.4" y="134.2">R?</text>
<text x="260.1" y="134.2">220</text>
<text x="260.7" y="136.8">10n</text>
<text x="37" y="140.2">GND</text>
<text x="49.4" y="143.9">C?</text>
<text x="49.4" y="138.8">C?</text>
<text x="50.6" y="141.3">R?</text>
<text x="55.4" y="141.3">220</text>
<text x="56" y="143.9">10n</text>
<text x="56" y="138.8">10n</text>
<text x="84.6" y="140.1">113</text>
<text x="84.6" y="142.6">114</text>
<text x="193.6" y="138">GND</text>
<text x="208" y="138">81</text>
<text x="208" y="140.6">82</text>
<text x="208" y="143.1">83</text>
<text x="241.7" y="143.3">GND</text>
<text x="241.7" y="138.2">GND</text>
<text x="254.1" y="141.9">C?</text>
<text x="255.4" y="139.3">R?</text>
<text x="260.1" y="139.3">220</text>
<text x="260.7" y="141.9">10n</text>
<text x="37" y="145.3">GND</text>
<text x="49.4" y="149">C?</text>
<text x="50.6" y="146.4">R?</text>
<text x="55.4" y="146.4">220</text>
<text x="56" y="149">10n</text>
<text x="84.6" y="145.2">115</text>
<text x="84.6" y="147.7">116</text>
<text x="93.4" y="145.3">13E?L</text>
<text x="93.9" y="147.6">KONAMI_056879</text>
<text x="208" y="145.7">84</text>
<text x="208" y="148.2">85</text>
<text x="217" y="148.3">13E?I</text>
<text x="241.7" y="148.3">GND</text>
<text x="254.1" y="146.9">C?</text>
<text x="255.4" y="149.5">R?</text>
<text x="255.4" y="144.4">R?</text>
<text x="260.1" y="149.5">220</text>
<text x="260.1" y="144.4">220</text>
<text x="260.7" y="146.9">10n</text>
<text x="37" y="150.4">GND</text>
<text x="37" y="155.4">GND</text>
<text x="49.4" y="154">C?</text>
<text x="50.6" y="151.5">R?</text>
<text x="55.4" y="151.5">220</text>
<text x="56" y="154">10n</text>
<text x="84.6" y="150.2">117</text>
<text x="84.6" y="152.8">118</text>
<text x="84.6" y="155.3">119</text>
<text x="208" y="150.7">86</text>
<text x="208" y="153.3">87</text>
<text x="208" y="155.8">88</text>
<text x="217.2" y="150.7">KONAMI_056879</text>
<text x="241.7" y="153.4">GND</text>
<text x="254.1" y="152">C?</text>
<text x="255.4" y="154.6">R?</text>
<text x="260.1" y="154.6">220</text>
<text x="260.7" y="152">10n</text>
<text x="37" y="160.5">GND</text>
<text x="49.4" y="159.1">C?</text>
<text x="50.6" y="156.6">R?</text>
<text x="50.6" y="161.7">R?</text>
<text x="55.4" y="156.6">220</text>
<text x="55.4" y="161.7">220</text>
<text x="56" y="159.1">10n</text>
<text x="70.5" y="157.9">+5V</text>
<text x="84.6" y="157.9">120</text>
<text x="208" y="158.4">89</text>
<text x="208" y="160.9">90</text>
<text x="241.7" y="158.5">GND</text>
<text x="254.1" y="157.1">C?</text>
<text x="260.7" y="157.1">10n</text>
<text x="37" y="165.6">GND</text>
<text x="49.4" y="164.2">C?</text>
<text x="50.6" y="166.7">R?</text>
<text x="55.4" y="166.7">220</text>
<text x="56" y="164.2">10n</text>
<text x="37" y="170.7">GND</text>
<text x="49.4" y="169.3">C?</text>
<text x="50.6" y="171.8">R?</text>
<text x="55.4" y="171.8">220</text>
<text x="56" y="169.3">10n</text>
<text x="37" y="175.8">GND</text>
<text x="49.4" y="174.4">C?</text>
<text x="56" y="174.4">10n</text>
</g>
<g font-size="1.8" fill="#a90000">
<text x="250.5" y="20.9">11</text>
<text x="250.5" y="23.5">12</text>
<text x="250.5" y="26">13</text>
<text x="250.5" y="28.6">14</text>
<text x="250.5" y="31.1">15</text>
<text x="250.5" y="33.6">16</text>
<text x="250.5" y="36.2">17</text>
<text x="250.5" y="38.7">18</text>
<text x="250.5" y="41.3">19</text>
<text x="250.5" y="43.8">20</text>
<text x="64.2" y="57.3">91</text>
<text x="64.2" y="59.8">92</text>
<text x="88.3" y="57.3">61</text>
<text x="88.3" y="59.8">62</text>
<text x="64.2" y="62.4">93</text>
<text x="64.2" y="64.9">94</text>
<text x="88.3" y="62.4">63</text>
<text x="88.3" y="64.9">64</text>
<text x="64.2" y="67.4">95</text>
<text x="64.2" y="70">96</text>
<text x="88.3" y="67.4">65</text>
<text x="88.3" y="70">66</text>
<text x="64.2" y="72.5">97</text>
<text x="64.2" y="75.1">98</text>
<text x="64.2" y="77.6">99</text>
<text x="88.3" y="72.5">67</text>
<text x="88.3" y="75.1">68</text>
<text x="88.3" y="77.6">69</text>
<text x="252.2" y="75.6">1</text>
<text x="63.7" y="80.1">100</text>
<text x="88.3" y="80.1">10</text>
<text x="252.2" y="78.1">2</text>
<text x="252.2" y="80.6">3</text>
<text x="252.2" y="83.2">4</text>
<text x="252.2" y="85.7">5</text>
<text x="252.2" y="88.3">6</text>
<text x="252.2" y="90.8">7</text>
<text x="252.2" y="93.3">8</text>
<text x="252.2" y="95.9">9</text>
<text x="63.5" y="96.4">101</text>
<text x="63.5" y="98.9">102</text>
<text x="63.5" y="101.5">103</text>
<text x="88.4" y="96.4">71</text>
<text x="88.4" y="98.9">72</text>
<text x="88.4" y="101.5">73</text>
<text x="251.7" y="98.4">10</text>
<text x="63.5" y="104">104</text>
<text x="63.5" y="106.5">105</text>
<text x="88.4" y="104">74</text>
<text x="88.4" y="106.5">75</text>
<text x="63.5" y="109.1">106</text>
<text x="63.5" y="111.6">107</text>
<text x="88.4" y="109.1">76</text>
<text x="88.4" y="111.6">77</text>
<text x="63.5" y="114.2">108</text>
<text x="63.5" y="116.7">109</text>
<text x="63.5" y="119.2">110</text>
<text x="88.4" y="114.2">78</text>
<text x="88.4" y="116.7">79</text>
<text x="88.4" y="119.2">80</text>
<text x="80.2" y="134.1">111</text>
<text x="80.2" y="136.6">112</text>
<text x="204.1" y="137.2">81</text>
<text x="80.2" y="139.2">113</text>
<text x="80.2" y="141.7">114</text>
<text x="204.1" y="139.7">82</text>
<text x="204.1" y="142.2">83</text>
<text x="80.2" y="144.3">115</text>
<text x="80.2" y="146.8">116</text>
<text x="80.2" y="149.3">117</text>
<text x="204.1" y="144.8">84</text>
<text x="204.1" y="147.3">85</text>
<text x="204.1" y="149.9">86</text>
<text x="80.2" y="151.9">118</text>
<text x="80.2" y="154.4">119</text>
<text x="204.1" y="152.4">87</text>
<text x="204.1" y="154.9">88</text>
<text x="80.2" y="157">120</text>
<text x="204.1" y="157.5">89</text>
<text x="204.1" y="160">90</text>
</g>
<g font-size="1.8" fill="#0000c2">
<text x="40.7" y="63.6">Cart 28</text>
<text x="68.1" y="60.7">92 BAD!!!</text>
<text x="30" y="68.7">JVS Buffer has data</text>
<text x="34.2" y="66.2">JVS Sense line</text>
<text x="34.9" y="71.2">21C-5 near H8</text>
<text x="40.7" y="73.8">Cart 31</text>
<text x="40.7" y="76.3">Cart 27</text>
<text x="30.8" y="119.2">Details in JAMMA.sch</text>
<text x="78.6" y="118">BAD!!! 79</text>
</g>
</svg>
